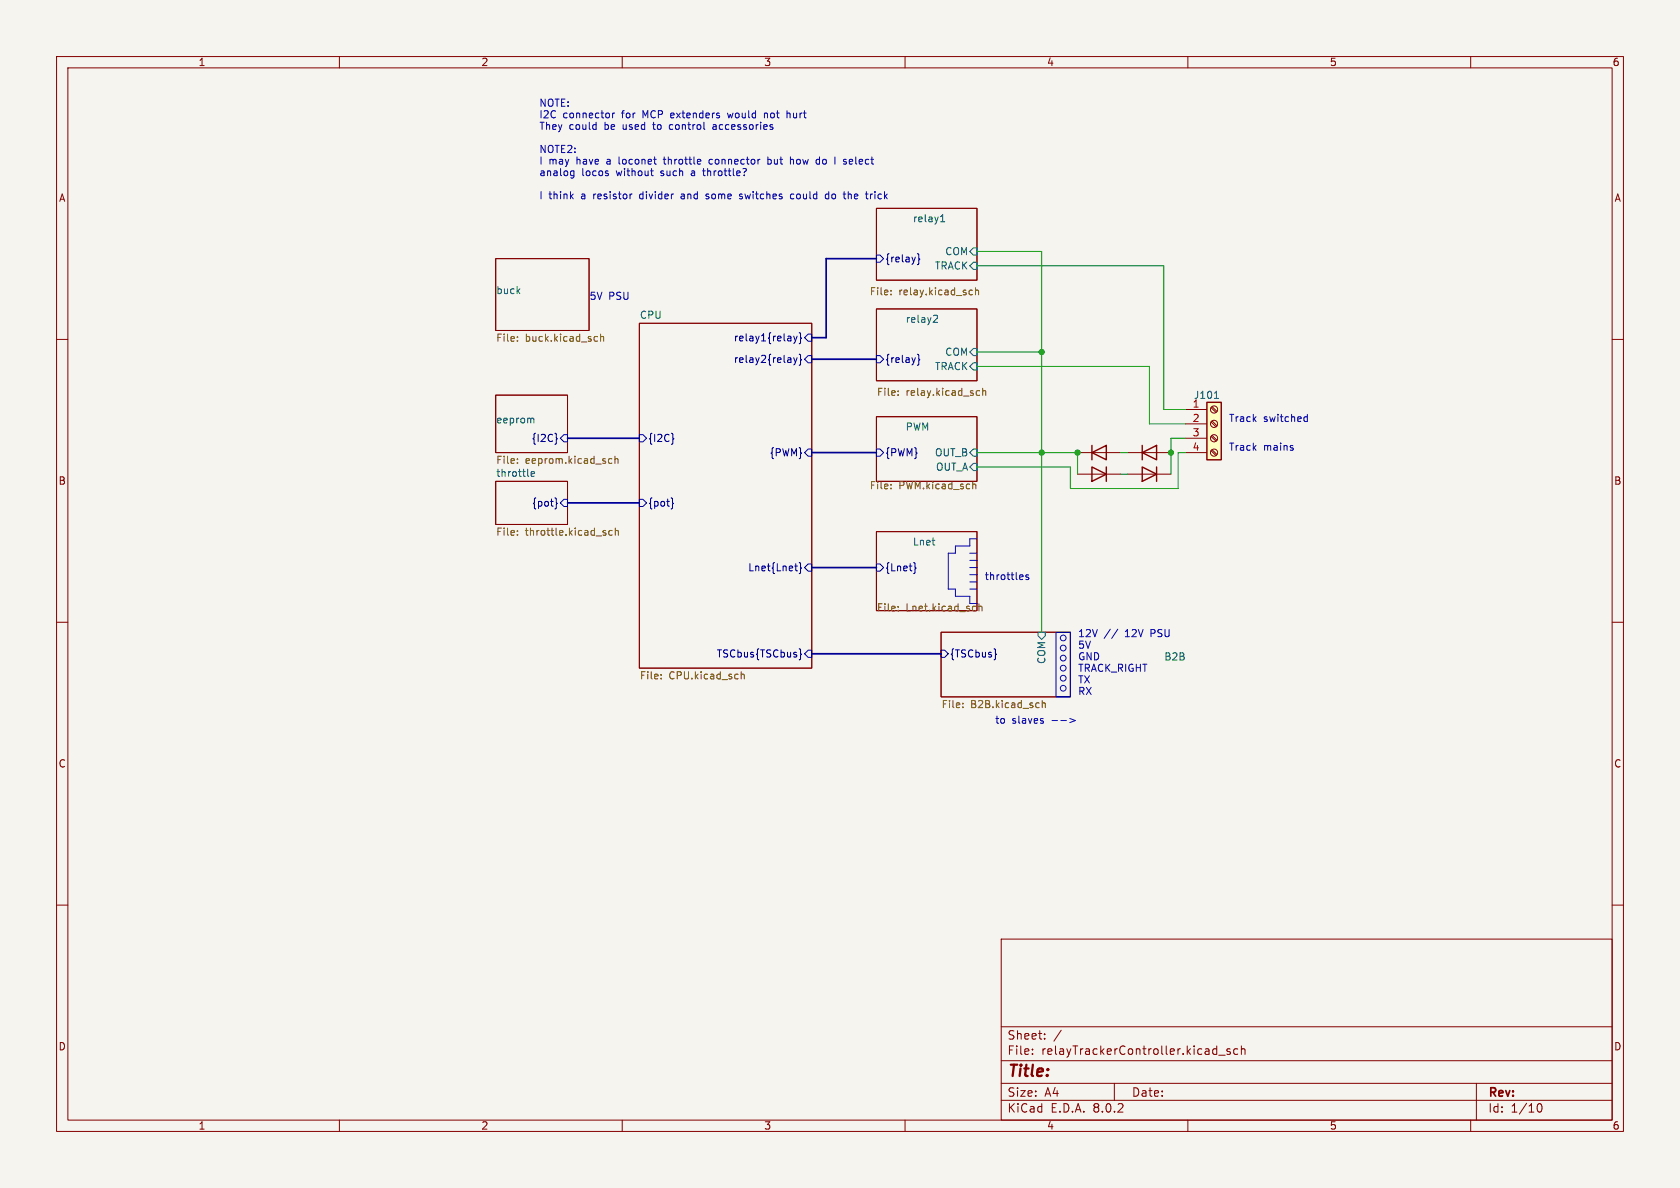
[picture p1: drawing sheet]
<svg xmlns="http://www.w3.org/2000/svg" width="297mm" height="210mm" viewBox="0 0 297 210" stroke-linecap="round" stroke-linejoin="round" font-family="sans-serif">
<path d="M0 0h297v210h-297z" fill="#f5f4ef" stroke="#f5f4ef" stroke-width=".18"/>
<g fill="none" stroke="#840000" stroke-width=".18">
<path d="M10 10h277v190h-277zM12 12h273v186h-273zM60 10v2M110 10v2M160 10v2M210 10v2M260 10v2M154.9 36.8h17.8v12.7h-17.8zM10 60h2M87.6 45.7h16.5v12.7h-16.5zM113 57.2h30.5v60.9h-30.5zM154.9 54.6h17.8v12.7h-17.8z"/>
<path d="M285 60h2M87.6 69.9h12.7v10.1h-12.7zM154.9 73.7h17.8v11.4h-17.8zM87.6 85.1h12.7v7.6h-12.7zM154.9 94h17.8v14h-17.8zM190.5 80h7.6M10 110h2M166.4 111.8h22.8v11.4h-22.8zM285 110h2M10 160h2M285 160h2M177 166h108v32h-108z"/>
<path d="M60 198v2M110 198v2M160 198v2M177 194.5h108M177 191.5h108M177 187.5h108M177 181.5h108M182.5 186.3v.1M182.5 185.5v.1M184.7 183.6v.1M184.7 182.8v.1M187.6 182.1l-1.3 2"/>
<path d="M197 191.5v3M210 198v2M215.5 186.5h1.1M217.5 185.5l-.4-.1-.2 .2 .1 .2 .5 .2v.3h-.6M218.8 185.5l-.4-.1-.3 .3v.4l.1 .2h.6M219.5 185.5l.2-.1 .3 .1 .1 .9M219.5 184.9v1.5M260 198v2M261 191.5v6.5M271.7 195.7l.2-.5 .2-.1a.8 .8 0 0 1 .5 .7 .8 .8 0 0 1-.5 .8l-.2-.1-.2-.5"/>
</g>
<path d="M166.3 39.2h.7M166.3 38.3l.4-.4v1.3M165.2 55.7l.4 .1 .1 .3-.7 .9h.7M172.1 46.4h.6v1.2h-.6l-.7-.6zM172.1 43.8h.6v1.3h-.6l-.7-.6zM94 73.9l.4 .2v.7M172.1 79.4h.6v1.2h-.6l-.7-.6zM172.1 64.1h.6v1.3h-.6l-.7-.6zM172.1 61.6h.6v1.3h-.6l-.7-.7zM93.9 83.8l.6-.1-.1-.3h-.3l-.2 .1 .1 .7h.4M172.1 81.9h.6v1.3h-.6l-.7-.6zM183.5 111.8h1.3v.6l-.7 .6-.6-.6z" fill="none" stroke="#006464" stroke-width=".18"/>
<g fill="none" stroke="#000084" stroke-width=".18">
<path d="M140.3 59.4l.3 .9M140.9 59.4l-.3 .9M141.3 58.8l.2 .2v.6l.2 .2-.2 .2v.6l-.2 .2M142.9 59.1h.6v1.2h-.6l-.7-.6zM154.9 45.1h.7l.6 .6-.6 .7h-.7zM162.2 44.8l.2 .2v.6l.2 .2-.2 .2v.6l-.2 .2M98.3 77.4l.2 .2-.2 .1M99.7 76.8h.6v1.3h-.6l-.6-.6zM113 76.8h.7l.6 .7-.6 .6h-.7zM118.9 77.4l.2 .2-.2 .1M140.3 63.2l.3 .9M140.6 60.3l-.3 .4"/>
<path d="M140.6 64.1l-.3 .4M140.9 63.2l-.3 .9M141.3 62.6l.2 .2v.6l.2 .2-.2 .2v.6l-.2 .2M142.9 62.9h.6v1.2h-.6l-.7-.6zM142.9 79.4h.6v1.2h-.6l-.7-.6zM154.9 79.4h.7l.6 .6-.6 .6h-.7zM154.9 62.9h.7l.6 .6-.6 .6h-.7zM162.2 62.6l.2 .2v.6l.2 .2-.2 .2v.6l-.2 .2M98.1 88l.2 .2v.6l.2 .2-.2 .2v.6l-.2 .2M99.7 88.3h.6v1.2h-.6l-.6-.6zM113 88.3h.7l.6 .6-.6 .6h-.7zM118.6 88l.3 .2v.6l.2 .2-.2 .2v.6l-.3 .2"/>
<path d="M141.3 99.5l.2 .1v.6l.2 .2-.2 .2v.6l-.2 .2M142.9 99.7h.6v1.3h-.6l-.7-.7zM154.9 99.7h.7l.6 .6-.6 .7h-.7zM161.5 99.5l.3 .1v.6l.1 .2-.1 .2v.6l-.3 .2M140.5 100.1h.5M140.7 100.8l.3 .1M141.3 114.7l.2 .2v.6l.2 .2-.2 .1v.7l-.2 .1M142.9 114.9h.6v1.3h-.6l-.7-.6zM166.4 114.9h.6l.6 .7-.6 .6h-.6zM175.9 114.8l.1 .7 .2 .2-.2 .1-.1 .8"/>
</g>
<g fill="none" stroke="#725600" stroke-width=".18">
<path d="M91.5 59.5v.2M105.3 59.5h.3M106.2 59.6l.2-.1h.3v.8M106.2 59.1v1.2M157.5 52v.1M157.5 51.3v.2M171.6 51.3h.3M171.9 52.1h-.3M172.5 51.4l.1-.1h.3l.1 .8M172.5 50.9v1.2M91.5 60.2v.1M105.6 60.3h-.3"/>
<path d="M158.8 69.1v.1M158.8 69.8v.1M172.8 69.1h.4M173.2 69.8l-.4 .1M173.7 69.2l.2-.1h.3l.1 .8M173.7 68.6v1.3M91.5 81.1v.2M91.5 81.8v.1M91.5 93.8v.2M91.5 94.5v.1M107.1 94.3v.3M107.7 81.9h.5"/>
<path d="M107.7 81.1h.5M108.2 93.8h-.3l-.3 .2 .1 .6h.5M108.7 81.2l.2-.1h.3l.1 .8M108.7 80.6v1.3M108.8 93.9l.2-.1h.3v.8M108.8 93.3v1.3M157.5 85.6v.1M157.5 86.3v.1M172 85.6h.5v.8M116.9 119.9v.1M116.9 119.2v.2M131 118.7v1.3"/>
<path d="M131 119.3l.2-.1h.3l.1 .8M158.8 107.9v.1M158.8 107.2v.1M172.4 107.2h.1M172.5 107.9l-.1 .1M173.1 106.7v1.3M173.1 107.3l.1-.1h.3l.1 .8M170.2 125v.1M170.2 124.3v.1M184.3 123.8v1.3M184.3 124.4l.1-.1h.3l.1 .8"/>
</g>
<path d="M193 78.7v2.6M193 80l2.6-1.3v2.6z" fill="none" stroke="#840000" stroke-width=".25"/>
<path d="M213.4 71.1h2.5v10.2h-2.5z" fill="#ffffc2"/>
<path d="M201.9 78.7v2.6M213.4 71.1h2.5v10.2h-2.5zM193 82.6l2.6 1.2-2.6 1.3zM195.6 82.6v2.5M201.9 80l2.6-1.3v2.6zM201.9 82.6l2.6 1.2-2.6 1.3zM204.5 82.6v2.5" fill="none" stroke="#840000" stroke-width=".25"/>
<g fill="none" stroke="#840000" stroke-width=".18">
<path d="M209.5 72.4h3.9M209.5 74.9h3.9M209.5 77.5h3.9M214.1 79.7l.9 .8M214.1 77.1l.9 .9M214.1 74.6l.9 .8M214.1 72.1l.9 .8M214.3 79.5l.8 .8M214.3 77l.8 .8M214.3 74.4l.8 .9M214.3 71.9l.8 .8M190.5 83.8h7.6"/>
<path d="M199.4 80h7.6M199.4 83.8h7.6M209.5 80h3.9"/>
<circle cx="214.6" cy="74.9" r=".63"/>
<circle cx="214.6" cy="77.5" r=".63"/>
<circle cx="214.6" cy="72.4" r=".63"/>
<circle cx="214.6" cy="80" r=".63"/>
</g>
<path d="M214.7 70.4h.7" fill="none" stroke="#006464" stroke-width=".18"/>
<g fill="none" stroke="#0000c2" stroke-width=".18">
<path d="M108.3 20v.8M108.7 20l-.4 .2M128.6 20l.3 .8M135.1 20v.8M135.5 20l-.4 .1M139.1 19.6v1.2M101 31h.5M101 30.3h.5M101.5 30.2v1l-.2 .2-.3 .1M105.3 22l.1 .1M105.4 21.6v1.3M105.4 22.8l-.1 .1"/>
<path d="M107.5 30.7v.3M111.7 34.3l-.2 .1M115 30.2h.5M115.2 31l.3 .1M117.2 28.2h.5M117.4 27.7l.1 1.3M118.6 22l-.3 .3v.3l.3 .3M120.6 34.3l-.2 .1M120.6 34.7l-.2 .1 .2 .3M124.2 30.2h.5M124.4 29.8v1.2M124.8 35.1h.4"/>
<path d="M125.2 34.3l-.4 .2 .1 .2h.3M125.8 28.2h-.3l-.2 .2 .1 .5 .4 .1M126.4 22l-.3 .1M126.5 22.4h-.3l-.2 .2 .1 .2 .4 .1M131.2 34.4l-.3-.1-.2 .2 .6 .4M131.3 35l-.2 .1h-.4M131.9 29.8v.4M135.7 28.2h.4l.2 .1M135.7 27.7v1.3M136.3 28.9l-.2 .1h-.4M139.1 20.1l.4-.1 .2 .2M139.8 28.2h.4l.1 .8"/>
<path d="M140.3 34.4l-.3-.1-.3 .2 .2 .6h.4M144.8 28.2h.1M144.9 27.7v1.3M144.9 29h-.1M146.5 34.4l-.4-.1-.2 .2 .1 .6h.5M146.5 33.9v1.2M150 33.9v1.2M150.1 28.8l.2 .2h.3M150.3 34.3l-.3 .1M150.6 28.2h-.3l-.2 .1M150.7 28.5l-.6 .1M153.9 34.3v.8"/>
<path d="M154.3 34.3l-.4 .2M228.6 79.2v.3M230.8 73.7h.3M231.1 73.2v1.3M231.1 74.5h-.3M171.4 99.1h1.3M171.4 97.8h1.3M172.7 95.3h-1.3v1.2h-2.5v1.3h-1.3v6.3h1.3v1.3h2.5v1.3h1.3M171.4 101.6h1.3M171.4 104.1h1.3M171.4 100.3h1.3M171.4 102.9h1.3"/>
<path d="M180.8 101.7l.1 .2-.6 .1M181.8 101.7l-.3-.1-.2 .2 .1 .2 .4 .1v.3h-.5M186.7 111.8h2.5v11.4h-2.5zM196.3 111.2l-1.1 1.7M197.6 111.2l-1.1 1.7M184.4 127.5v.3M189.1 127l1 .4-1 .3"/>
<circle cx="188" cy="118.1" r=".51"/>
<circle cx="188" cy="112.8" r=".51"/>
<circle cx="188" cy="119.9" r=".51"/>
<circle cx="188" cy="114.6" r=".51"/>
<circle cx="188" cy="116.3" r=".51"/>
<circle cx="188" cy="121.7" r=".51"/>
</g>
<path d="M154.9 45.7h-8.9v14h-2.5M100.3 77.5h12.7M143.5 63.5h11.4M100.3 88.9h12.7M143.5 80h11.4M143.5 115.6h22.9M143.5 100.3h11.4" fill="none" stroke="#000084" stroke-width=".3"/>
<path d="M172.7 47h33v25.4h3.8M172.7 44.5h11.4v67.3M172.7 64.8h30.5v10.1h6.3M172.7 62.2h11.4M209.5 77.5h-2.5v6.3M172.7 80h17.8v3.8M198.1 80h1.3M198.1 83.8h1.3M209.5 80h-1.2v6.4h-19.1v-3.8h-16.5" fill="none" stroke="#009600" stroke-width=".18"/>
<g fill="#009600" stroke="#009600" stroke-width=".18">
<circle cx="190.5" cy="80" r=".46"/>
<circle cx="184.1" cy="62.2" r=".46"/>
<circle cx="207" cy="80" r=".46"/>
<circle cx="184.1" cy="80" r=".46"/>
</g>
<text font-size="2.8" fill="#840000" x="178" y="190.9">Title:</text>
<g font-size="2.1" fill="#840000">
<text x="178" y="184">Sheet:</text>
<text x="178" y="186.7">File:</text>
<text x="184.1" y="186.7">relayTrackerController.kicad_sch</text>
<text x="178" y="196.9">KiCad</text>
<text x="178" y="194.1">Size:</text>
<text x="184.7" y="194.1">A4</text>
<text x="185.7" y="196.9">E.D.A.</text>
<text x="193.3" y="196.9">8.0.2</text>
<text x="200" y="194.1">Date:</text>
<text x="263" y="194.3">Rev:</text>
<text x="263" y="196.9">Id:</text>
<text x="267.1" y="196.9">1/10</text>
</g>
<g font-size="1.8" fill="#840000">
<text x="35" y="11.9">1</text>
<text x="85" y="11.9">2</text>
<text x="135" y="11.9">3</text>
<text x="185" y="11.9">4</text>
<text x="235" y="11.9">5</text>
<text x="285" y="11.9">6</text>
<text x="10.3" y="35.9">A</text>
<text x="285.3" y="35.9">A</text>
<text x="10.3" y="85.9">B</text>
<text x="285.3" y="85.9">B</text>
<text x="10.3" y="135.9">C</text>
<text x="285.3" y="135.9">C</text>
<text x="10.3" y="185.9">D</text>
<text x="285.3" y="185.9">D</text>
<text x="35" y="199.9">1</text>
<text x="85" y="199.9">2</text>
<text x="135" y="199.9">3</text>
<text x="185" y="199.9">4</text>
<text x="235" y="199.9">5</text>
<text x="285" y="199.9">6</text>
</g>
<g font-size="1.8" fill="#0000c2">
<text x="95.2" y="19">NOTE:</text>
<text x="95.2" y="21">I2C</text>
<text x="95.2" y="23">They</text>
<text x="99.5" y="21">connector</text>
<text x="100.6" y="23">could</text>
<text x="107" y="23">be</text>
<text x="110" y="21">for</text>
<text x="110.4" y="23">used</text>
<text x="113.9" y="21">MCP extenders</text>
<text x="116" y="23">to</text>
<text x="119" y="23">control</text>
<text x="126.9" y="23">accessories</text>
<text x="129.3" y="21">would</text>
<text x="136" y="21">not</text>
<text x="140.2" y="21">hurt</text>
<text x="95.2" y="27.1">NOTE2:</text>
<text x="95.2" y="29.2">I</text>
<text x="97" y="29.2">may</text>
<text x="102" y="29.2">have</text>
<text x="107.5" y="29.2">a</text>
<text x="109.9" y="29.2">loconet</text>
<text x="118" y="29.2">throttle</text>
<text x="126.2" y="29.2">connector</text>
<text x="136.8" y="29.2">but</text>
<text x="141" y="29.2">how</text>
<text x="145.8" y="29.2">do</text>
<text x="149.2" y="29.2">I</text>
<text x="151" y="29.2">select</text>
<text x="95.2" y="31.2">analog</text>
<text x="95.2" y="35.3">I</text>
<text x="97" y="35.3">think</text>
<text x="102.8" y="31.2">locos</text>
<text x="102.9" y="35.3">a</text>
<text x="105.2" y="35.3">resistor</text>
<text x="109.1" y="31.2">without</text>
<text x="113.5" y="35.3">divider</text>
<text x="117.1" y="31.2">such</text>
<text x="121.1" y="35.3">and</text>
<text x="122.7" y="31.2">a</text>
<text x="125" y="31.2">throttle?</text>
<text x="125.7" y="35.3">some</text>
<text x="131.8" y="35.3">switches</text>
<text x="141" y="35.3">could</text>
<text x="147.4" y="35.3">do</text>
<text x="150.9" y="35.3">the</text>
<text x="155" y="35.3">trick</text>
<text x="104.1" y="53.1">5V</text>
<text x="107.6" y="53.1">PSU</text>
<text x="217.2" y="74.7">Track</text>
<text x="223.4" y="74.7">switched</text>
<text x="217.2" y="79.8">Track</text>
<text x="223.4" y="79.8">mains</text>
<text x="174" y="102.6">throttles</text>
<text x="190.5" y="112.7">12V</text>
<text x="199" y="112.7">12V</text>
<text x="203.7" y="112.7">PSU</text>
<text x="190.5" y="114.8">5V</text>
<text x="190.5" y="116.8">GND</text>
<text x="190.5" y="118.9">TRACK_RIGHT</text>
<text x="190.5" y="120.9">TX</text>
<text x="190.5" y="122.9">RX</text>
<text x="175.8" y="128">to</text>
<text x="178.9" y="128">slaves</text>
<text x="186" y="128">--&gt;</text>
</g>
<g font-size="1.8" fill="#006464">
<text x="161.3" y="39.4">relay1</text>
<text x="165.2" y="47.9">TRACK</text>
<text x="167" y="45.3">COM</text>
<text x="87.6" y="52.1">buck</text>
<text x="113" y="56.4">CPU</text>
<text x="160" y="57.2">relay2</text>
<text x="165.2" y="65.6">TRACK</text>
<text x="167" y="63.1">COM</text>
<text x="211" y="70.7">J101</text>
<text x="87.6" y="74.9">eeprom</text>
<text x="160" y="76.2">PWM</text>
<text x="210.7" y="72.1">1</text>
<text x="165.2" y="80.9">OUT_B</text>
<text x="165.4" y="83.4">OUT_A</text>
<text x="87.6" y="84.4">throttle</text>
<text x="161.3" y="96.5">Lnet</text>
<text x="185" y="117.5" transform="rotate(-90 185 117.5)">COM</text>
<text x="205.7" y="116.8">B2B</text>
</g>
<g font-size="1.8" fill="#000084">
<text x="156.4" y="46.6">{relay}</text>
<text x="129.6" y="60.6">relay1{relay}</text>
<text x="129.6" y="64.4">relay2{relay}</text>
<text x="156.4" y="64.4">{relay}</text>
<text x="93.9" y="78.3">{I2C}</text>
<text x="114.5" y="78.3">{I2C}</text>
<text x="136" y="80.9">{PWM}</text>
<text x="156.4" y="80.9">{PWM}</text>
<text x="93.9" y="89.8">{pot}</text>
<text x="114.5" y="89.8">{pot}</text>
<text x="132.2" y="101.2">Lnet{Lnet}</text>
<text x="156.4" y="101.2">{Lnet}</text>
<text x="126.6" y="116.4">TSCbus{TSCbus}</text>
<text x="167.8" y="116.4">{TSCbus}</text>
</g>
<g font-size="1.8" fill="#725600">
<text x="153.7" y="52.5">File:</text>
<text x="158.9" y="52.5">relay.kicad_sch</text>
<text x="87.6" y="60.7">File:</text>
<text x="92.9" y="60.7">buck.kicad_sch</text>
<text x="154.9" y="70.3">File:</text>
<text x="160.2" y="70.3">relay.kicad_sch</text>
<text x="87.6" y="82.3">File:</text>
<text x="92.9" y="82.3">eeprom.kicad_sch</text>
<text x="153.7" y="86.8">File:</text>
<text x="158.9" y="86.8">PWM.kicad_sch</text>
<text x="87.6" y="95">File:</text>
<text x="92.9" y="95">throttle.kicad_sch</text>
<text x="154.9" y="108.4">File:</text>
<text x="160.2" y="108.4">Lnet.kicad_sch</text>
<text x="113" y="120.4">File:</text>
<text x="118.3" y="120.4">CPU.kicad_sch</text>
<text x="166.4" y="125.5">File:</text>
<text x="171.6" y="125.5">B2B.kicad_sch</text>
</g>
<g font-size="1.8" fill="#a90000">
<text x="210.7" y="74.7">2</text>
<text x="210.7" y="77.2">3</text>
<text x="210.7" y="79.8">4</text>
</g>
</svg>
